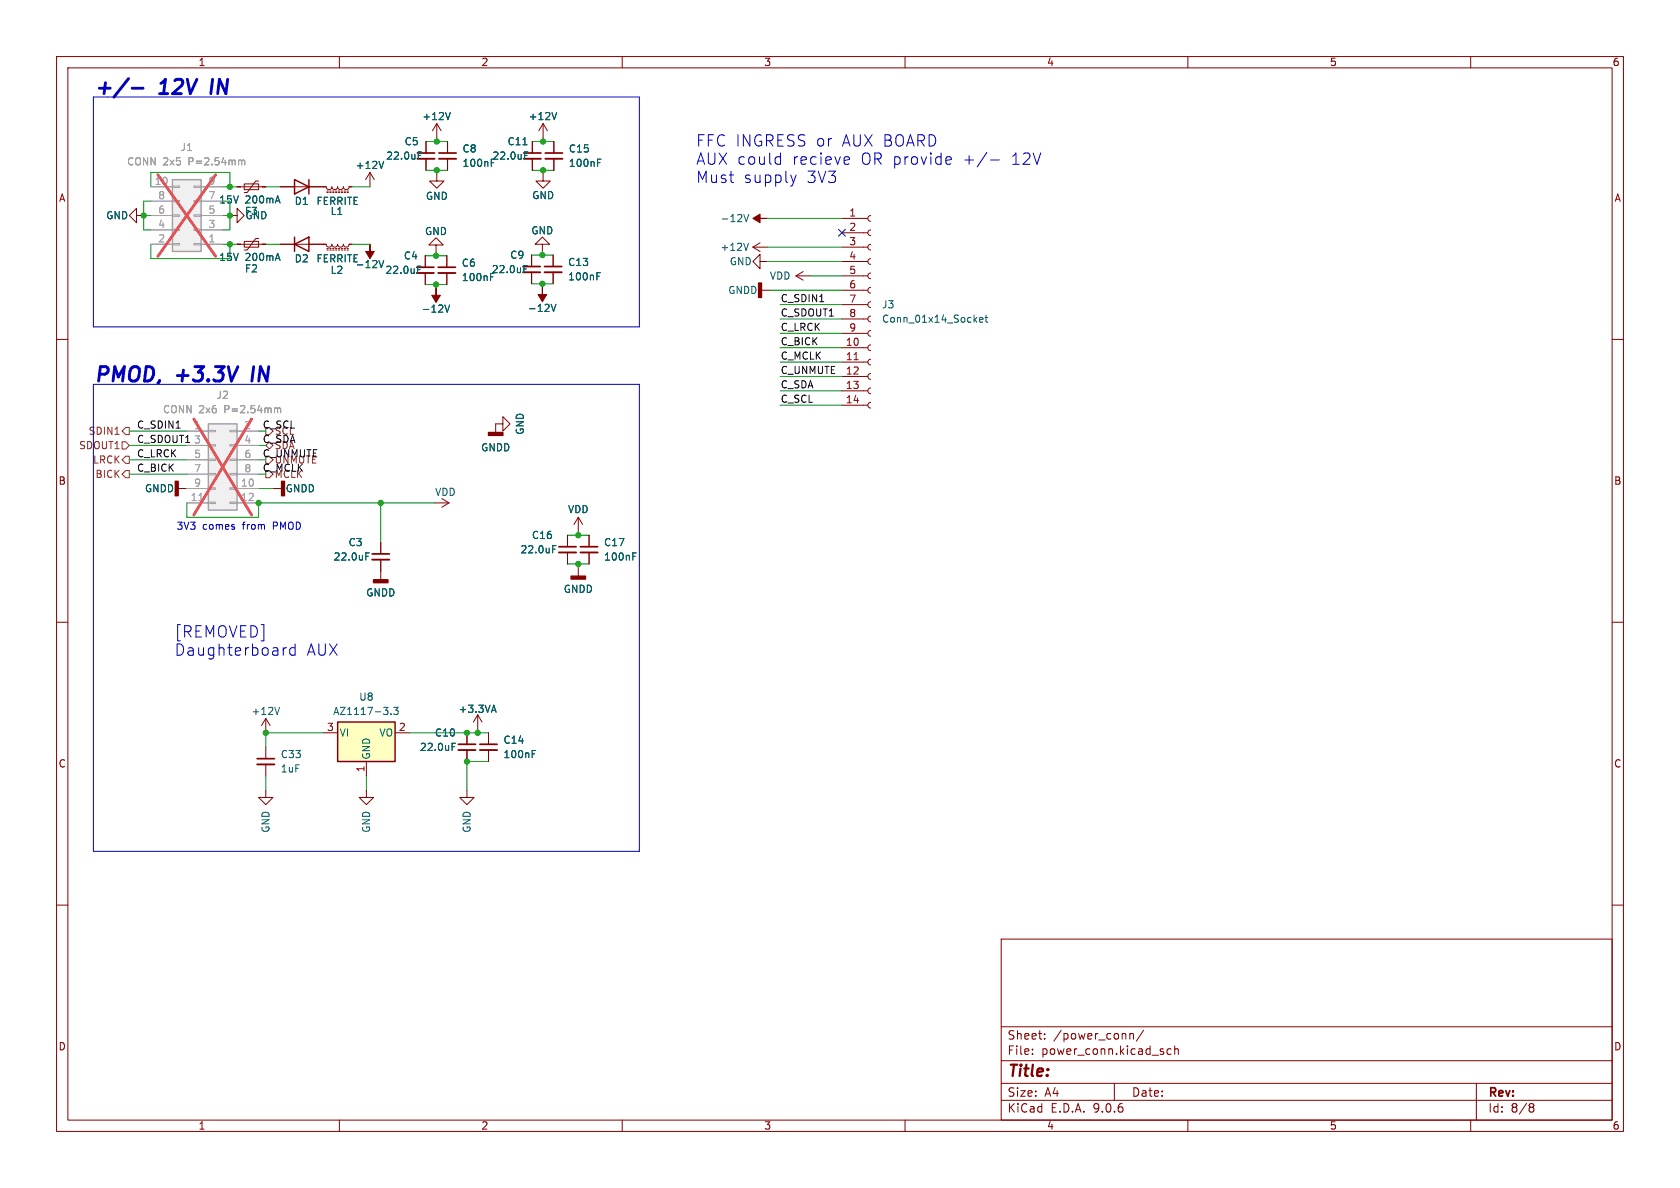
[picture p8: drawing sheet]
<svg xmlns="http://www.w3.org/2000/svg" width="297mm" height="210mm" viewBox="0 0 297 210" stroke-linecap="round" stroke-linejoin="round" font-family="sans-serif">
<g fill="none" stroke="#840000" stroke-width=".18">
<path d="M10 10h277v190h-277zM12 12h273v186h-273zM60 10v2M110 10v2M160 10v2M210 10v2M260 10v2M24.1 38.1v1.3l-1.2-1.3 1.2-1.3v1.3h1.3M77.2 30.7v1.3h1.3l-1.3 1.3-1.3-1.3h1.3M77.2 21.8l-.7 1.3M77.2 21.8l.8 1.3M77.2 21.8v2.6"/>
<path d="M96 30.7v1.3h1.3l-1.3 1.3-1.3-1.3h1.3M97.8 45.1v2M97.8 48.1v2.1M10 60h2M285 60h2M10 110h2M285 110h2M10 160h2M177 166h108v32h-108zM285 160h2M60 198v2M110 198v2"/>
<path d="M160 198v2M177 194.5h108M177 191.5h108M177 187.5h108M177 181.5h108M182.5 186.3v.1M182.5 185.5v.1M184.7 183.6v.1M184.7 182.8v.1M197 191.5v3M199.7 182.7v1M199.7 182.8l.3-.1 .3 .1 .1 .9"/>
<path d="M202.2 182.1l-1.3 2M207 185.5l-.4-.1-.3 .3v.4l.2 .2h.5M207.7 185.5l.2-.1 .3 .1 .1 .9M207.7 184.9v1.5M210 198v2M260 198v2M261 191.5v6.5M270.6 195.1l.4 .1 .2 .2-.3 .3M270.6 195.7h.3M270.9 195.7l.2 .2 .1 .4-.2 .2-.4 .1"/>
</g>
<path d="M96.3 47.1h3" fill="none" stroke="#840000" stroke-width=".3"/>
<path d="M96.3 48.1h3" fill="none" stroke="#840000" stroke-width=".33"/>
<path d="M79.6 19.9l-.4 1.3M78.6 53.9l.5 1.3 .4-1.3M97.4 53.8l.5 1.3 .4-1.3M105.5 48.8h.4M105.5 48.2h.6" fill="none" stroke="#006464" stroke-width=".18"/>
<g fill="#840000" stroke="#840000" stroke-width=".18">
<path d="M95.9 50.8v1.3h.7l-.7 1.2-.8-1.2h.8z"/>
<path d="M77.1 50.9v1.3h.8l-.8 1.3-.8-1.3h.8z"/>
</g>
<path d="M30.5 31.8h5.1v12.7h-5.1z" fill="#f0f0f0"/>
<path d="M30.5 31.8h5.1v12.7h-5.1z" fill="none" stroke="#a1a1a1" stroke-width=".25"/>
<g fill="none" stroke="#a1a1a1" stroke-width=".18">
<path d="M26.7 38.1h3.8M26.7 35.6h3.8M26.7 33h3.8M30.5 38h1.2v.2h-1.2zM30.5 35.4h1.2v.3h-1.2zM30.5 32.9h1.2v.2h-1.2zM34.3 38h1.3v.2h-1.3zM34.3 35.4h1.3v.3h-1.3zM34.3 32.9h1.3v.2h-1.3zM35.6 38.1h3.8M35.6 35.6h3.8M35.6 33h3.8"/>
<path d="M26.7 43.2h3.8M26.7 40.6h3.8M30.5 43.1h1.2v.2h-1.2zM30.5 40.5h1.2v.3h-1.2zM34.3 43.1h1.3v.2h-1.3zM34.3 40.5h1.3v.3h-1.3zM35.6 43.2h3.8M35.6 40.6h3.8"/>
</g>
<path d="M42.4 28.3l.3 .2M42.7 28.5l.2-.2 .3 .1 .1 .8M42.7 28.5v.7" fill="none" stroke="#989898" stroke-width=".18"/>
<path d="M27.9 30.9l10.2 14.4M38.1 30.9l-10.2 14.4" fill="none" stroke="#e65255" stroke-width=".46"/>
<path d="M96.4 27.1h3M73.7 47.2h3M77.5 47.2h3M92.5 47.1h3M45.5 134.1h3M84.8 131.6h3.1" fill="none" stroke="#840000" stroke-width=".3"/>
<path d="M96.4 28.1h3M73.7 48.3h3M77.5 48.3h3M92.5 48.1h3M45.5 135.1h3M84.8 132.6h3.1" fill="none" stroke="#840000" stroke-width=".33"/>
<g fill="none" stroke="#840000" stroke-width=".18">
<path d="M40.6 38.1h1.3v1.3l1.3-1.3-1.3-1.3v1.3M41.9 33h5.1M43.2 32.5h2.5v1h-2.5zM45.7 32h-.5l-1.5 2h-.5M49.5 33h8.2l.1 .4 .4 .1 .3-.1 .2-.4 .1 .4 .4 .1 .3-.1 .2-.4 .1 .4 .4 .1 .4-.1 .1-.4 .2 .4 .3 .1 .4-.1 .1-.4h.5M57.8 33.8h.2M57.8 34h.2M58.3 33.8h.2M58.3 34h.2M58.8 33.8h.3M58.8 34h.3M59.3 33.8h.3"/>
<path d="M59.3 34h.3M59.8 33.8h.3M59.8 34h.3M60.3 33.8h.3M60.3 34h.3M60.8 33.8h.3M60.8 34h.3M61.3 33.8h.3M61.3 34h.3M96 21.8l-.8 1.3M96 21.8l.8 1.3M96 21.8v2.6"/>
<path d="M97.9 25v2.1M97.9 28.1v2M41.9 43.2h5.1M43.2 42.7h2.5v1h-2.5zM45.7 42.2h-.5l-1.5 2h-.5M49.5 43.2h8.2l.1 .3 .4 .2 .3-.2 .2-.3 .1 .3 .4 .2 .3-.2 .2-.3 .1 .3 .4 .2 .4-.2 .1-.3 .2 .3 .3 .2 .4-.2 .1-.3h.5M57.8 43.9h.2M57.8 44.2h.2M58.3 43.9h.2M58.3 44.2h.2M58.8 43.9h.3M58.8 44.2h.3"/>
<path d="M59.3 43.9h.3M59.3 44.2h.3M59.8 43.9h.3M59.8 44.2h.3M60.3 43.9h.3M60.3 44.2h.3M60.8 43.9h.3M60.8 44.2h.3M61.3 43.9h.3M61.3 44.2h.3M75.2 45.2v2M75.2 48.3v2"/>
<path d="M77.1 43.3h1.3l-1.3-1.3-1.3 1.3h1.3v1.3M79 45.2v2M79 48.3v2M94 45.1v2M94 48.1v2.1M95.9 43.2h1.3l-1.3-1.3-1.3 1.3h1.3v1.3M88.9 74.9v1.3l1.3-1.3-1.3-1.2v1.2h-1.3v1.6M31.5 86.4h1.5M48.3 86.4h1.5M76.8 88.9h2.6M78.1 88.1l1.3 .8M79.4 88.9l-1.3 .8"/>
<path d="M47 139.7v1.3h1.3l-1.3 1.2-1.3-1.2h1.3M47 127v2.5M47 132.1v2M47 135.1v2.1M47 127l-.8 1.3M47 127l.8 1.3M64.8 139.7v1.3h1.2l-1.2 1.2-1.3-1.2h1.3M82.5 139.7v1.3h1.3l-1.3 1.2-1.2-1.2h1.2M84.5 126.4l-.8 1.2M84.5 126.4l.7 1.2M84.5 126.4v2.5M86.4 129.5v2.1"/>
<path d="M86.4 132.6v2"/>
</g>
<g fill="none" stroke="#006464" stroke-width=".18">
<path d="M98.4 19.9l-.4 1.3M105.6 28.7h.5M105.6 28.1h.7M67 46l.4 1.3 .4-1.3M73.8 47.7h.4M73.8 47.1h.6M92.6 47.5h.4M92.6 46.9h.6M49.4 125l-.4 1.3M87 125.6h.6M87.3 124.7l.4 1.2M94.1 133.3h.4"/>
<path d="M94.1 132.7h.6"/>
</g>
<path d="M65.4 43.2v1.3h.8l-.8 1.2-.8-1.2h.8z" fill="#840000" stroke="#840000" stroke-width=".18"/>
<path d="M52.1 31.8l2.5 1.2-2.5 1.3zM54.6 31.8v2.5M52.1 43.2l2.5-1.3v2.6zM52.1 41.9v2.6" fill="none" stroke="#840000" stroke-width=".25"/>
<g fill="#840000" stroke="#840000" stroke-width=".25">
<path d="M31 85.1h.5v2.5h-.5z"/>
<path d="M49.8 85.1h.5v2.5h-.5z"/>
<path d="M86.4 76.5h2.5v.5h-2.5z"/>
</g>
<path d="M36.8 74.9h5.1v15.3h-5.1z" fill="#f0f0f0"/>
<path d="M36.8 74.9h5.1v15.3h-5.1z" fill="none" stroke="#a1a1a1" stroke-width=".25"/>
<g fill="none" stroke="#a1a1a1" stroke-width=".18">
<path d="M33 76.2h3.8M33 78.7h3.8M36.8 76.1h1.3v.2h-1.3zM36.8 78.6h1.3v.3h-1.3zM40.6 76.1h1.3v.2h-1.3zM40.6 78.6h1.3v.3h-1.3zM41.9 76.2h3.8M41.9 78.7h3.8M33 81.3h3.8M33 83.8h3.8M33 86.4h3.8M33 88.9h3.8"/>
<path d="M36.8 81.2h1.3v.2h-1.3zM36.8 83.7h1.3v.2h-1.3zM36.8 86.2h1.3v.3h-1.3zM36.8 88.8h1.3v.2h-1.3zM40.6 81.2h1.3v.2h-1.3zM40.6 83.7h1.3v.2h-1.3zM40.6 86.2h1.3v.3h-1.3zM40.6 88.8h1.3v.2h-1.3zM41.9 81.3h3.8M41.9 83.8h3.8M41.9 86.4h3.8M41.9 88.9h3.8"/>
</g>
<path d="M35.2 88.5h.7" fill="none" stroke="#aaa" stroke-width=".18"/>
<path d="M48.7 72.1l.4 .2M49.1 72.3l.2-.2 .3 .1v.8M49.1 72.3v.7" fill="none" stroke="#989898" stroke-width=".18"/>
<path d="M34.3 74.1l10.2 16.9M44.5 74.1l-10.2 16.9" fill="none" stroke="#e65255" stroke-width=".46"/>
<path d="M65.8 97.9h3M98.8 96.6h3.1M102.6 96.6h3.1" fill="none" stroke="#840000" stroke-width=".3"/>
<path d="M65.8 98.9h3M98.8 97.7h3.1M102.6 97.7h3.1" fill="none" stroke="#840000" stroke-width=".33"/>
<g fill="none" stroke="#840000" stroke-width=".18">
<path d="M133.1 43.7l1.3 .8M133.1 43.7h2.5M134.4 42.9l-1.3 .8M67.3 95.9v2M67.3 98.9v3.6M100.3 94.6v2M100.3 97.7v2M102.2 91.4l-.7 1.3M102.2 91.4l.8 1.3M102.2 91.4v2.6M104.1 94.6v2M104.1 97.7v2"/>
<path d="M102.2 100.3v1.6"/>
</g>
<path d="M132.3 43l-.4 1.3M64.7 98.3h.4M64.7 97.7h.6M97.7 97.1h.4M97.7 96.5h.6M111.9 98.3h.4M111.9 97.7h.6" fill="none" stroke="#006464" stroke-width=".18"/>
<g fill="#840000" stroke="#840000" stroke-width=".25">
<path d="M101 101.9h2.5v.5h-2.5z"/>
<path d="M66 102.5h2.6v.5h-2.6z"/>
</g>
<path d="M59.7 127.6h10.1v7h-10.1z" fill="#ffffc2"/>
<path d="M59.7 127.6h10.1v7h-10.1z" fill="none" stroke="#840000" stroke-width=".25"/>
<g fill="none" stroke="#840000" stroke-width=".18">
<path d="M41.9 33h.6M46.4 33h.6M49.5 33h2.6M54.6 33h3.1M61.7 33h.5M65.4 30.5l-.8 1.3M65.4 30.5l.8 1.3M65.4 30.5v2.5M75.3 25v2.1M75.3 28.1v2M79.1 25v2.1M79.1 28.1v2"/>
<path d="M94.1 25v2.1M94.1 28.1v2M97.9 25v2.1M97.9 28.1v2M148.8 38.6h4.6M153.9 38.1l-.3 .2-.2 .3 .2 .4 .3 .1M41.9 43.2h.6M46.4 43.2h.6M49.5 43.2h2.6M54.6 43.2h3.1M61.7 43.2h.5M75.2 45.2v2"/>
<path d="M75.2 48.3v2M79 45.2v2M79 48.3v2M94 45.1v2M94 48.1v2.1M97.8 45.1v2M97.8 48.1v2.1M134.4 46.2v1.3l-1.3-1.3 1.3-1.2v1.2h1.2M134.6 51.3h1.5M140.7 48.8l1.3 .7M140.7 48.8h2.6M142 48l-1.3 .8"/>
<path d="M148.8 48.8h4.6M148.8 51.3h4.6M148.8 41.1h4.6M148.8 43.7h4.6M148.8 46.2h4.6M148.8 53.8h4.6M148.8 56.4h4.6M148.8 58.9h4.6M153.9 40.6l-.3 .2-.2 .4 .2 .3 .3 .2M153.9 43.2l-.3 .1-.2 .4 .2 .4 .3 .1M153.9 45.7l-.3 .2-.2 .3 .2 .4 .3 .1M153.9 48.3l-.3 .1-.2 .4 .2 .3 .3 .2"/>
<path d="M153.9 50.8l-.3 .2-.2 .3 .2 .4 .3 .1M153.9 53.3l-.3 .2-.2 .4 .2 .3 .3 .2M153.9 55.9l-.3 .1-.2 .4 .2 .4 .3 .1M153.9 58.4l-.3 .2-.2 .3 .2 .4 .3 .1M148.8 61.5h4.6M148.8 64h4.6M148.8 66.5h4.6M148.8 69.1h4.6M148.8 71.6h4.6M153.9 61l-.3 .1-.2 .4 .2 .3 .3 .2M153.9 63.5l-.3 .2-.2 .3 .2 .4 .3 .1M153.9 66l-.3 .2-.2 .4 .2 .3 .3 .2"/>
<path d="M153.9 68.6l-.3 .1-.2 .4 .2 .4 .3 .1M153.9 71.1l-.3 .2-.2 .3 .2 .4 .3 .1M67.3 95.9v2M67.3 98.9v2.1M100.3 94.6v2M100.3 97.7v2M104.1 94.6v2M104.1 97.7v2M57.1 129.5h2.6M64.8 134.6v2.6M69.8 129.5h2.6M82.5 129.5v2.1"/>
<path d="M82.5 132.6v2M86.4 129.5v2.1M86.4 132.6v2"/>
</g>
<g fill="none" stroke="#006464" stroke-width=".18">
<path d="M79.6 19.9l-.4 1.3M98.4 19.9l-.4 1.3M67.8 28.5l-.4 1.3M74 27.5h.4M74 26.9h.6M92.4 25.6h.8M92.7 27.5h.5M92.7 26.9h.7M105.6 28.7h.5M105.6 28.1h.7M131.5 37.9l.4 1.3 .5-1.3M67 46l.4 1.3 .4-1.3"/>
<path d="M73.8 47.7h.4M73.8 47.1h.6M78.6 53.9l.5 1.3 .4-1.3M92.6 47.5h.4M92.6 46.9h.6M97.4 53.8l.5 1.3 .4-1.3M105.5 48.8h.4M105.5 48.2h.6M173.2 56.5l.6-.1-.1-.2-.3-.1-.2 .2v.6h.5M174.1 56.1h.5M174.3 55.7v1.1l.3 .2M64.7 98.3h.4"/>
<path d="M64.7 97.7h.6M97.7 97.1h.4M97.7 96.5h.6M111.9 98.3h.4M111.9 97.7h.6M69.1 126.2v.1M69.6 125h.8l-.4 .5 .3 .1v.6l-.1 .1-.6-.1M79.9 132h.4M79.9 131.4h.6M87 125.6h.6M87.3 124.7l.4 1.2M94.1 133.3h.4"/>
<path d="M94.1 132.7h.6"/>
</g>
<path d="M73.8 27.1h3M77.6 27.1h3M92.6 27.1h3M81 131.6h3.1" fill="none" stroke="#840000" stroke-width=".3"/>
<path d="M73.8 28.1h3M77.6 28.1h3M92.6 28.1h3M81 132.6h3.1" fill="none" stroke="#840000" stroke-width=".33"/>
<path d="M133.1 38.6l1.3-.8v.8h1.2h-1.2v.8z" fill="#840000" stroke="#840000" stroke-width=".18"/>
<path d="M134.1 50h.5v2.6h-.5z" fill="#840000" stroke="#840000" stroke-width=".25"/>
<path d="M151 63.6h.7" fill="none" stroke="#a90000" stroke-width=".18"/>
<path d="M20.3 76.8h.8M21.6 78.1h.6l.7 .6-.7 .7h-.6zM22.2 75.6h.7v1.2h-.7l-.6-.6zM47 75.6h.6l.7 .6-.7 .6h-.6zM47 78.7l.6-.6 .7 .6-.7 .7zM22.2 80.6h.7v1.3h-.7l-.6-.6zM22.2 83.2h.7v1.3h-.7l-.6-.7zM47 80.6h.6l.7 .7-.7 .6h-.6zM47 83.2h.6l.7 .6-.7 .7h-.6z" fill="none" stroke="#725600" stroke-width=".18"/>
<g fill="none" stroke="#0000c2" stroke-width=".18">
<path d="M16.5 17.1v40.7h96.5v-40.7h-94M137.4 27.7l.6 .1M138 27v2M138 28.9l-.6 .1M140.8 30.9l-.5 1.4M149.5 27.7l.6 .1 .1 .4-1 .2M150.1 28.9l-.6 .1M167.5 27.7l.6 .1 .1 .4-1 .2M168.1 28.9l-.6 .1M174.5 26.9l-1.7 2.6M175.1 28.3h1.6M16.5 67.9h96.5v82.6h-96.5z"/>
<path d="M50.6 114.5a.51 .51 0 0 0-.5 .4M52.2 114.6l-.6-.1-.4 .4v.5l.2 .3 .2 .1 .6-.1M52.2 113.8v2"/>
</g>
<g fill="none" stroke="#009600" stroke-width=".18">
<path d="M25.4 38.1h1.3M26.7 33v-2.5h13.9v2.5M26.7 35.6h-1.3v5h1.3M39.4 33h2.5M39.4 38.1h1.2M40.6 35.6v5h-1.2M47 33h2.5M62.2 33h3.2M75.3 25h3.8M75.3 30.1h3.8M77.2 24.4v.6M77.2 30.1v.6"/>
<path d="M94.1 25h3.8M94.1 30.1h3.8M96 24.4v.6M96 30.1v.6M135.6 38.6h13.2M26.7 43.2v2.5h13.9v-2.5M39.4 43.2h2.5M47 43.2h2.5M62.2 43.2h3.2M75.2 45.2h3.8M75.2 50.3h3.8M77.1 44.6v.6"/>
<path d="M77.1 50.3v.6M94 45.1h3.8M94 50.2h3.8M95.9 44.5v.6M95.9 50.2v.6M135.6 46.2h13.2M135.6 43.7h13.2M136.1 51.3h12.7M137.9 53.8h10.9M137.9 56.4h10.9M137.9 58.9h10.9M143.3 48.8h5.5"/>
<path d="M22.9 78.7h10.1M22.9 76.2h10.1M45.7 78.7h1.3M45.7 76.2h1.3M137.9 71.6h10.9M137.9 69.1h10.9M137.9 64h10.9M137.9 61.5h10.9M137.9 66.5h10.9M22.9 83.8h10.1M22.9 81.3h10.1M33 88.9v2.5h12.7v-2.5h31.1"/>
<path d="M45.7 86.4h2.6M45.7 83.8h1.3M45.7 81.3h1.3M67.3 88.9v7M100.3 99.7h3.8M100.3 94.6h3.8M102.2 94v.6M102.2 99.7v.6M47 137.2v2.5M57.1 129.5h-10.1v2.6M64.8 137.2v2.5M72.4 129.5h14"/>
<path d="M84.5 128.9v.6M86.4 134.6h-3.9v5.1"/>
</g>
<path d="M148.2 40.5l1.3 1.3M149.5 40.5l-1.3 1.3" fill="none" stroke="#000084" stroke-width=".18"/>
<path d="M22.7 13.9l-2.6 3.3M23.4 15.6h1.9M37.6 14l-.3 2.6M44.8 64.8l-.3 2.6" fill="none" stroke="#0000c2" stroke-width=".51"/>
<path d="M42.4 28.3l.3 .2M42.7 28.5l.2-.2 .3 .1 .1 .8M42.7 28.5v.7M48.7 72.1l.4 .2M49.1 72.3l.2-.2 .3 .1v.8M49.1 72.3v.7" fill="none" stroke="#989898" stroke-width=".18"/>
<g fill="none" stroke="#a1a1a1" stroke-width=".18">
<path d="M26.7 38.1h3.8M26.7 35.6h3.8M26.7 33h3.8M35.6 38.1h3.8M35.6 35.6h3.8M35.6 33h3.8M26.7 43.2h3.8M26.7 40.6h3.8M35.6 43.2h3.8M35.6 40.6h3.8M33 76.2h3.8M33 78.7h3.8"/>
<path d="M41.9 76.2h3.8M41.9 78.7h3.8M33 81.3h3.8M33 83.8h3.8M33 86.4h3.8M33 88.9h3.8M41.9 81.3h3.8M41.9 83.8h3.8M41.9 86.4h3.8M41.9 88.9h3.8"/>
</g>
<path d="M27.9 30.9l10.2 14.4M38.1 30.9l-10.2 14.4M34.3 74.1l10.2 16.9M44.5 74.1l-10.2 16.9" fill="none" stroke="#e65255" stroke-width=".46"/>
<path d="M35.2 88.5h.7" fill="none" stroke="#aaa" stroke-width=".18"/>
<g fill="#009600" stroke="#009600" stroke-width=".18">
<circle cx="77.2" cy="25" r=".46"/>
<circle cx="77.2" cy="30.1" r=".46"/>
<circle cx="95.9" cy="50.2" r=".46"/>
<circle cx="96" cy="30.1" r=".46"/>
<circle cx="95.9" cy="45.1" r=".46"/>
<circle cx="96" cy="25" r=".46"/>
<circle cx="40.6" cy="33" r=".46"/>
<circle cx="25.4" cy="38.1" r=".46"/>
<circle cx="40.6" cy="43.2" r=".46"/>
<circle cx="40.6" cy="38.1" r=".46"/>
<circle cx="45.7" cy="88.9" r=".46"/>
<circle cx="67.3" cy="88.9" r=".46"/>
<circle cx="77.1" cy="50.3" r=".46"/>
<circle cx="77.1" cy="45.2" r=".46"/>
<circle cx="82.5" cy="129.5" r=".46"/>
<circle cx="84.5" cy="129.5" r=".46"/>
<circle cx="82.5" cy="134.6" r=".46"/>
<circle cx="102.2" cy="99.7" r=".46"/>
<circle cx="102.2" cy="94.6" r=".46"/>
<circle cx="47" cy="129.5" r=".46"/>
</g>
<g font-size="3.5" fill="#0000c2">
<text x="16.5" y="16.9">+/-</text>
<text x="28.4" y="16.9">12V</text>
<text x="38.4" y="16.9">IN</text>
<text x="16.5" y="67.7">PMOD,</text>
<text x="31.3" y="67.7">+3.3V</text>
<text x="45.6" y="67.7">IN</text>
</g>
<g font-size="2.8" fill="#0000c2">
<text x="122.9" y="26.1">FFC INGRESS or</text>
<text x="122.9" y="29.3">AUX could</text>
<text x="140" y="29.3">recieve</text>
<text x="148.8" y="26.1">AUX BOARD</text>
<text x="152.2" y="29.3">OR provide</text>
<text x="170.3" y="29.3">+/-</text>
<text x="178.9" y="29.3">12V</text>
<text x="122.9" y="32.5">Must</text>
<text x="131.4" y="32.5">supply</text>
<text x="142.6" y="32.5">3V3</text>
<text x="30.7" y="112.9">[REMOVED]</text>
<text x="30.7" y="116.1">Daughterboard</text>
<text x="54.1" y="116.1">AUX</text>
</g>
<text font-size="2.8" fill="#840000" x="178" y="190.9">Title:</text>
<g font-size="2.1" fill="#840000">
<text x="178" y="184">Sheet:</text>
<text x="186.2" y="184">/power_conn/</text>
<text x="178" y="186.7">File:</text>
<text x="184.1" y="186.7">power_conn.kicad_sch</text>
<text x="178" y="196.9">KiCad</text>
<text x="178" y="194.1">Size:</text>
<text x="184.7" y="194.1">A4</text>
<text x="185.7" y="196.9">E.D.A.</text>
<text x="193.3" y="196.9">9.0.6</text>
<text x="200" y="194.1">Date:</text>
<text x="263" y="194.3">Rev:</text>
<text x="263" y="196.9">Id:</text>
<text x="267.1" y="196.9">8/8</text>
</g>
<g font-size="1.8" fill="#840000">
<text x="35" y="11.9">1</text>
<text x="85" y="11.9">2</text>
<text x="135" y="11.9">3</text>
<text x="185" y="11.9">4</text>
<text x="235" y="11.9">5</text>
<text x="285" y="11.9">6</text>
<text x="10.3" y="35.9">A</text>
<text x="285.3" y="35.9">A</text>
<text x="10.3" y="85.9">B</text>
<text x="285.3" y="85.9">B</text>
<text x="10.3" y="135.9">C</text>
<text x="285.3" y="135.9">C</text>
<text x="10.3" y="185.9">D</text>
<text x="285.3" y="185.9">D</text>
<text x="35" y="199.9">1</text>
<text x="85" y="199.9">2</text>
<text x="135" y="199.9">3</text>
<text x="185" y="199.9">4</text>
<text x="235" y="199.9">5</text>
<text x="285" y="199.9">6</text>
</g>
<g font-size="1.8" fill="#006464">
<text x="74.6" y="21.4">+12V</text>
<text x="93.4" y="21.4">+12V</text>
<text x="68.2" y="28.4">22.0uF</text>
<text x="71.4" y="25.9">C5</text>
<text x="81.7" y="27.2">C8</text>
<text x="81.7" y="29.7">100nF</text>
<text x="87" y="28.4">22.0uF</text>
<text x="89.6" y="25.9">C11</text>
<text x="100.5" y="29.7">100nF</text>
<text x="100.5" y="27.2">C15</text>
<text x="62.8" y="30.1">+12V</text>
<text x="75.2" y="35.5">GND</text>
<text x="94" y="35.4">GND</text>
<text x="18.7" y="39">GND</text>
<text x="38.7" y="36.2">15V</text>
<text x="43.2" y="38.2">F3</text>
<text x="43.3" y="39">GND</text>
<text x="43.3" y="36.2">200mA</text>
<text x="52" y="36.4">D1</text>
<text x="55.8" y="36.4">FERRITE</text>
<text x="58.3" y="38.2">L1</text>
<text x="75" y="41.8">GND</text>
<text x="93.8" y="41.6">GND</text>
<text x="127.3" y="39.5">-12V</text>
<text x="38.7" y="46.3">15V</text>
<text x="43.3" y="46.3">200mA</text>
<text x="52" y="46.6">D2</text>
<text x="55.8" y="46.6">FERRITE</text>
<text x="62.8" y="47.6">-12V</text>
<text x="71.3" y="46.1">C4</text>
<text x="81.5" y="47.4">C6</text>
<text x="90.1" y="45.9">C9</text>
<text x="100.3" y="47.2">C13</text>
<text x="127.3" y="44.6">+12V</text>
<text x="128.9" y="47.1">GND</text>
<text x="43.2" y="48.4">F2</text>
<text x="58.3" y="48.6">L2</text>
<text x="68" y="48.6">22.0uF</text>
<text x="81.5" y="49.9">100nF</text>
<text x="86.8" y="48.5">22.0uF</text>
<text x="100.3" y="49.8">100nF</text>
<text x="128.6" y="52.2">GNDD</text>
<text x="136" y="49.6">VDD</text>
<text x="74.4" y="55.5">-12V</text>
<text x="93.2" y="55.3">-12V</text>
<text x="155.8" y="54.7">J3</text>
<text x="155.8" y="57.3">Conn_01x14_Socket</text>
<text x="92.8" y="77" transform="rotate(-90 92.8 77)">GND</text>
<text x="85" y="80">GNDD</text>
<text x="25.5" y="87.2">GNDD</text>
<text x="50.4" y="87.2">GNDD</text>
<text x="76.8" y="87.9">VDD</text>
<text x="93.9" y="95.5">C16</text>
<text x="100.3" y="90.9">VDD</text>
<text x="58.9" y="99.3">22.0uF</text>
<text x="61.5" y="96.7">C3</text>
<text x="91.9" y="98">22.0uF</text>
<text x="106.7" y="99.3">100nF</text>
<text x="106.7" y="96.8">C17</text>
<text x="64.6" y="105.6">GNDD</text>
<text x="99.6" y="105">GNDD</text>
<text x="63.4" y="124.1">U8</text>
<text x="44.4" y="126.6">+12V</text>
<text x="58.8" y="126.6">AZ1117-3.3</text>
<text x="59.9" y="130.4">VI</text>
<text x="67" y="130.4">VO</text>
<text x="76.8" y="130.4">C10</text>
<text x="81" y="126.2">+3.3VA</text>
<text x="88.9" y="131.7">C14</text>
<text x="49.5" y="136.8">1uF</text>
<text x="49.5" y="134.2">C33</text>
<text x="65.6" y="134.4" transform="rotate(-90 65.6 134.4)">GND</text>
<text x="74.1" y="132.9">22.0uF</text>
<text x="88.9" y="134.2">100nF</text>
<text x="47.9" y="147.3" transform="rotate(-90 47.9 147.3)">GND</text>
<text x="65.6" y="147.3" transform="rotate(-90 65.6 147.3)">GND</text>
<text x="83.4" y="147.3" transform="rotate(-90 83.4 147.3)">GND</text>
</g>
<g font-size="1.8" fill="#989898">
<text x="22.4" y="29.4">CONN 2x5</text>
<text x="31.8" y="26.9">J1</text>
<text x="33.4" y="29.4">P=2.54mm</text>
<text x="38.2" y="70.7">J2</text>
<text x="28.7" y="73.3">CONN 2x6</text>
<text x="39.8" y="73.3">P=2.54mm</text>
</g>
<g font-size="1.8" fill="#aaa">
<text x="27.3" y="32.8">10</text>
<text x="27.9" y="35.3">8</text>
<text x="36.8" y="35.3">7</text>
<text x="36.8" y="32.8">9</text>
<text x="27.9" y="40.4">4</text>
<text x="27.9" y="37.8">6</text>
<text x="36.8" y="40.4">3</text>
<text x="36.8" y="37.8">5</text>
<text x="27.9" y="42.9">2</text>
<text x="36.8" y="42.9">1</text>
<text x="34.2" y="75.9">1</text>
<text x="43.1" y="75.9">2</text>
<text x="34.2" y="78.5">3</text>
<text x="34.2" y="81">5</text>
<text x="34.2" y="83.6">7</text>
<text x="43.1" y="78.5">4</text>
<text x="43.1" y="81">6</text>
<text x="43.1" y="83.6">8</text>
<text x="33.6" y="88.6">11</text>
<text x="34.2" y="86.1">9</text>
<text x="42.5" y="86.1">10</text>
<text x="42.5" y="88.6">12</text>
</g>
<g font-size="1.8" fill="#a90000">
<text x="150" y="38.4">1</text>
<text x="150" y="40.9">2</text>
<text x="150" y="43.4">3</text>
<text x="150" y="46">4</text>
<text x="150" y="48.5">5</text>
<text x="150" y="51.1">6</text>
<text x="150" y="53.6">7</text>
<text x="150" y="56.1">8</text>
<text x="150" y="58.7">9</text>
<text x="149.4" y="61.2">10</text>
<text x="149.4" y="63.8">11</text>
<text x="149.4" y="66.3">12</text>
<text x="149.4" y="68.8">13</text>
<text x="149.4" y="71.4">14</text>
<text x="57.7" y="129.3">3</text>
<text x="70.4" y="129.3">2</text>
<text x="64.5" y="136.6" transform="rotate(-90 64.5 136.6)">1</text>
</g>
<g font-size="1.8" fill="#0f0f0f">
<text x="137.9" y="53.5">C_SDIN1</text>
<text x="137.9" y="56">C_SDOUT1</text>
<text x="137.9" y="58.6">C_LRCK</text>
<text x="137.9" y="63.7">C_MCLK</text>
<text x="137.9" y="61.1">C_BICK</text>
<text x="137.9" y="71.3">C_SCL</text>
<text x="137.9" y="68.7">C_SDA</text>
<text x="137.9" y="66.2">C_UNMUTE</text>
<text x="24.1" y="75.9">C_SDIN1</text>
<text x="46.4" y="75.9">C_SCL</text>
<text x="48.5" y="77.1">SCL</text>
<text x="24.1" y="83.5">C_BICK</text>
<text x="24.1" y="80.9">C_LRCK</text>
<text x="24.1" y="78.4">C_SDOUT1</text>
<text x="46.4" y="78.4">C_SDA</text>
<text x="46.4" y="80.9">C_UNMUTE</text>
<text x="46.4" y="83.5">C_MCLK</text>
<text x="48.5" y="82.1">UNMUTE</text>
<text x="48.5" y="79.6">SDA</text>
<text x="48.5" y="84.7">MCLK</text>
</g>
<g font-size="1.8" fill="#725600">
<text x="15.6" y="77.1">SDIN1</text>
<text x="13.9" y="79.6">SDOUT1</text>
<text x="16.4" y="82.1">LRCK</text>
<text x="16.8" y="84.7">BICK</text>
</g>
<g font-size="1.8" fill="#0000c2">
<text x="31.1" y="93.7">3V3</text>
<text x="35.8" y="93.7">comes</text>
<text x="43" y="93.7">from</text>
<text x="48.5" y="93.7">PMOD</text>
</g>
</svg>
